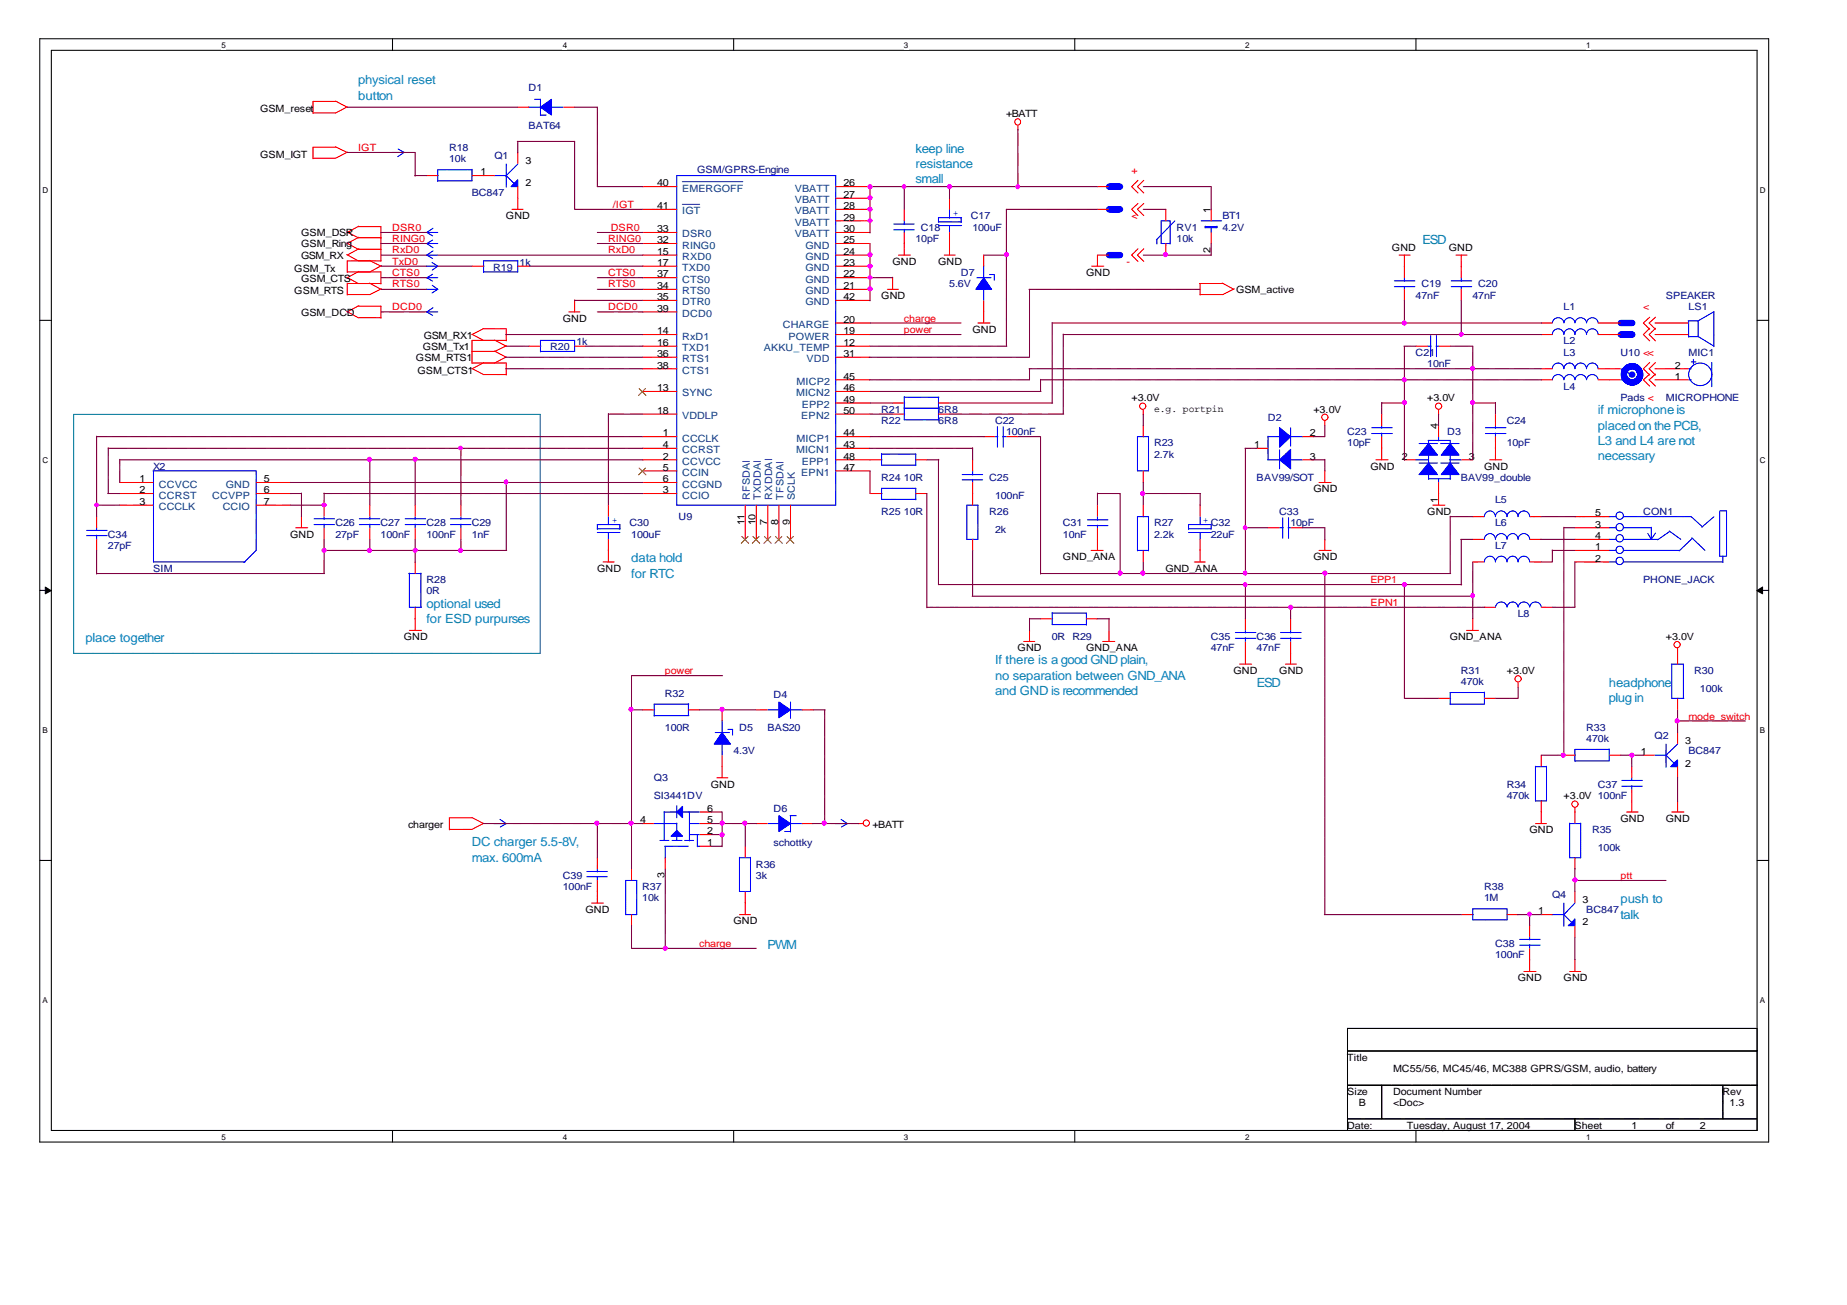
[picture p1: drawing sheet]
<svg xmlns="http://www.w3.org/2000/svg" width="297mm" height="210mm" viewBox="0 0 297 210" stroke-linecap="round" stroke-linejoin="round" font-family="sans-serif">
<path d="M6.4 6.2h278v177.5h-278zM8.3 8.1h274.3v173.7h-274.3z" fill="none" stroke="#000" stroke-width=".17"/>
<g fill="#fff">
<path d="M35.6 6.5h.7v1.5h-.7z"/>
<path d="M35.6 182.1h.7v1.5h-.7z"/>
</g>
<path d="M63.1 6.2v1.9M63.1 181.8v1.9" fill="none" stroke="#000" stroke-width=".17"/>
<g fill="#fff">
<path d="M90.5 6.5h.7v1.5h-.7z"/>
<path d="M90.5 182.1h.7v1.5h-.7z"/>
</g>
<path d="M118 6.2v1.9M118 181.8v1.9" fill="none" stroke="#000" stroke-width=".17"/>
<g fill="#fff">
<path d="M145.4 6.5h.6v1.5h-.6z"/>
<path d="M145.4 182.1h.6v1.5h-.6z"/>
</g>
<path d="M172.9 6.2v1.9M172.9 181.8v1.9" fill="none" stroke="#000" stroke-width=".17"/>
<g fill="#fff">
<path d="M200.2 6.5h.7v1.5h-.7z"/>
<path d="M200.2 182.1h.7v1.5h-.7z"/>
</g>
<path d="M227.7 6.2v1.9M227.7 181.8v1.9" fill="none" stroke="#000" stroke-width=".17"/>
<g fill="#fff">
<path d="M255.1 6.5h.7v1.5h-.7z"/>
<path d="M255.1 182.1h.7v1.5h-.7z"/>
<path d="M6.9 29.8h.9v1.5h-.9z"/>
<path d="M283 29.8h1v1.5h-1z"/>
<path d="M6.9 73.3h.9v1.4h-.9z"/>
<path d="M283 73.3h1v1.4h-1z"/>
</g>
<path d="M6.4 51.5h1.9M282.6 51.5h1.8" fill="none" stroke="#000" stroke-width=".17"/>
<g fill="#fff">
<path d="M6.9 116.7h.8v1.4h-.8z"/>
<path d="M283 116.7h.9v1.4h-.9z"/>
</g>
<path d="M6.4 95h1.9M282.6 95h1.8" fill="none" stroke="#000" stroke-width=".17"/>
<g fill="#000" stroke="#000" stroke-width=".16">
<path d="M7.3 94.4l.9 .6-.9 .5z" fill-rule="evenodd"/>
<path d="M282.5 95l1-.6v1.1z" fill-rule="evenodd"/>
</g>
<g fill="#fff">
<path d="M6.9 160.1h.7v1.5h-.7z"/>
<path d="M283 160.1h.8v1.5h-.8z"/>
</g>
<path d="M6.4 138.4h1.9M282.6 138.4h1.8" fill="none" stroke="#000" stroke-width=".17"/>
<path d="M11.9 66.6h75M86.9 66.6v38.5M11.9 105.1v-38.5M86.9 105.1h-75" fill="none" stroke="#008080" stroke-width=".16" stroke-dasharray=".1 .1 .1 .1 .1 .1 .1 .1"/>
<g fill="none" stroke="#000" stroke-width=".17" stroke-dasharray=".1 .1 .1 .1 .1 .1 .1 .1">
<path d="M216.7 165.4h65.9M216.7 169v-3.6M216.7 169h65.9M216.7 174.5v-5.5M216.7 174.5h5.5M216.7 180v-5.5M216.7 180h36.6M222.2 174.5v5.5M222.2 180h-5.5M222.2 174.5h54.9M222.2 180v-5.5M253.3 180v1.8"/>
<path d="M253.3 180h29.3M277.1 174.5v5.5M277.1 180h-54.9M277.1 174.5h5.5M277.1 180v-5.5M282.6 165.4v3.6M282.6 169h-65.9M282.6 169v5.5M282.6 174.5h-65.9M282.6 174.5v5.5M282.6 180h-5.5M282.6 180v1.8"/>
<path d="M216.7 181.8v-1.8M253.3 181.8h-36.6M253.3 181.8v-1.8M282.6 181.8h-29.3"/>
</g>
<g fill="none" stroke="#f00" stroke-width=".17" stroke-dasharray=".1 .1 .1 .1 .1 .1 .1 .1">
<path d="M83.3 17.2h1.8M92.4 17.2h-1.8M68.6 28.2h1.8M77.8 28.2h-1.9M77.8 28.2h1.7M82.3 33.7h1.9M83.3 33.7v-1.9M83.3 24.5v1.9M83.3 31.9v-1.9M103.3 33.7h5.5M103.3 37.4h5.5M103.3 39.2h5.5"/>
<path d="M103.3 30h5.5M139.9 30h-5.5M139.9 31.9h-5.5M139.9 33.7h-5.5M139.9 35.5h-5.5M139.9 37.4h-5.5M139.9 39.2h-5.5M145.4 39.2v-1.8M145.4 33.7v1.8M152.7 31.9v1.8M152.7 39.2v-1.8M163.7 20.2v.8"/>
<path d="M182 30l1-1M182 30l1 1M182 33.7l1-1M182 33.7l1 1M182.9 30l1-1M182.9 30l1 1M182.9 33.7l1-1M182.9 33.7l1 1M187.5 33.7v1.8M194.8 33.7v1.8M194.8 39.2v-1.8M75.9 42.8h1.9"/>
<path d="M85.1 42.8h-1.8M85.1 55.7h1.8M91.5 50.2h1.8M92.4 50.2v-2M94.2 55.7h-1.8M103.3 41h5.5M103.3 42.8h5.5M103.3 44.7h5.5M103.3 46.5h5.5M103.3 48.3h5.5M103.3 50.2h5.5M103.3 55.7h5.5"/>
<path d="M103.3 53.8h5.5M103.3 57.5h5.5M103.3 59.3h5.5M139.9 41h-5.5M139.9 42.8h-5.5M139.9 44.7h-5.5M139.9 46.5h-5.5M139.9 48.3h-5.5M139.9 53.8h-5.5M139.9 57.5h-5.5M139.9 55.7h-5.5M139.9 52h-5.5"/>
<path d="M142.7 46.5h1.9M143.6 46.5v-1.9M144.5 41h1.9M145.4 41v-1.9M151.9 41h1.8M152.7 41v-1.9M157.3 52h1.9M158.2 52v-1.9M158.2 50.2v-1.9M158.2 41v1.8M175.6 42.8h1.9M176.5 42.8v-1.9"/>
<path d="M182 41l1-1M182 41l1 1M182.9 41l1-1M182.9 41l1 1M187.5 41v-1.8M225.9 41v1.9M225.9 48.3v-1.8M225.9 42.8v1.9M226.8 41h-1.9M227.7 55.7h1.9M233.2 55.7h-1.8M235 41v1.9"/>
<path d="M235 48.3v-1.8M235 42.8v1.9M235.9 41h-1.8M247.9 59.3h1.7M247.9 53.8h1.7M247.9 52h1.7M258.8 59.3h-1.8M258.8 53.8h-1.8M258.8 52h-1.8M258.8 53.8h1.9M258.8 52h1.9M264.3 59.3l1-1"/>
<path d="M264.3 59.3l1 1M264.3 52l1-1M264.3 52l1 1M264.3 53.8l1-1M264.3 53.8l1 1M265.2 59.3l1-1M265.2 59.3l1 1M265.2 52l1-1M265.2 52l1 1M265.2 53.8l1-1M265.2 53.8l1 1M266.2 59.3h5.4"/>
<path d="M266.2 52h5.4M266.2 53.8h5.4M19.3 77.6h5.4M19.3 79.4h5.4M46.7 79.4h-5.5M46.7 77.6h-5.5M103.3 75.7h5.5M103.3 72.1h5.5M103.3 79.4h5.5M103.3 70.2h5.5M103.3 74h5.5M103.3 77.6h5.5"/>
<path d="M103.3 66.6h5.5M103.3 63h5.5M139.9 64.8h-5.5M139.9 66.6h-5.5M139.9 74h-5.5M139.9 75.7h-5.5M139.9 70.2h-5.5M139.9 72.1h-5.5M139.9 61.1h-5.5M139.9 63h-5.5M139.9 79.4h1.9M139.9 74h1.9"/>
<path d="M143.6 66.6h1.8M143.6 64.8h1.8M149.1 79.4h-1.8M149.1 74h-1.8M152.7 66.6h-1.8M152.7 64.8h-1.8M156.4 79.4v-1.8M156.4 74v1.7M158.2 70.2h1.9M163.7 70.2h-1.9M183.9 65.9v.8M183.9 68.5v1.7"/>
<path d="M183.9 77.6v-1.9M202.1 72.1h1.8M211.3 74h-1.9M211.3 70.2h-1.9M212.1 77.6h2M213.1 67.7v.8M213.1 77.6v-1.9M221.3 74h1.9M222.2 74v-2M222.2 66.6v1.9M222.2 72.1v-1.9M225.9 74h1.8"/>
<path d="M231.4 65.9v.8M231.4 79.4v-1.8M231.4 68.5v1.7M236.9 74h-1.9M239.6 74h1.9M240.5 74v-2M240.5 66.6v1.9M240.5 72.1v-1.9M247.9 61.1h1.7M258.8 61.1h-1.8M264.3 61.1l1-.9M264.3 61.1l1 1"/>
<path d="M265.2 61.1l1-.9M265.2 61.1l1 1M266.2 61.1h5.4M15.5 83.1v1.8M15.5 88.5v-1.7M19.3 81.2h5.4M46.7 81.2h-5.5M47.5 84.9h2M48.5 84.9v-1.9M52.1 81.2v1.9M52.1 86.8v-1.9M66.8 99.5v-1.8"/>
<path d="M66.8 90.4v1.9M97 90.4h1.9M97.8 90.4v-2M97.8 81.2v1.9M97.8 88.5v-1.7M119.9 86.8v-5.6M121.6 86.8v-5.6M123.5 86.8v-5.6M125.3 86.8v-5.6M127.1 86.8v-5.6M167.3 99.5h1.9M176.5 88.5v-1.8"/>
<path d="M176.5 86.8v-1.9M176.5 81.2v1.9M176.5 99.5h-1.8M177.4 88.5h-1.9M183.9 81.2v1.9M183.9 90.4v-1.9M193 90.4v-2M193 81.2v1.9M193 88.5v-1.7M193.8 90.4h-1.8M200.3 99.5v1.9M203.9 84.9h1.9"/>
<path d="M207.6 99.5v1.9M209.4 84.9h-1.8M212.1 88.5h2M213.1 88.5v-1.8M230.4 81.2h2M231.4 81.2v-1.9M236.9 83.1h1.8M236.9 86.8h1.8M236.9 90.4h1.8M238.7 97.7h1.8M247.9 83.1h-1.9M247.9 86.8h-1.9"/>
<path d="M247.9 90.4h-1.9M249.6 97.7h-1.7M253.3 88.5h5.5M253.3 86.8h5.5M253.3 84.9h5.5M253.3 90.4h5.5M253.3 83.1h5.5M65.8 101.4h2M66.8 101.4v-1.9M103.3 114.2h1.9M112.5 114.2h-1.8M116.1 114.2v1.8"/>
<path d="M121.6 114.2h1.9M130.8 114.2h-1.8M164.6 103.2h1.9M165.6 103.2v-1.9M178.4 103.2v-1.9M179.3 103.2h-2M199.4 106.8h1.9M200.3 106.8v-1.8M200.3 105v-1.8M206.7 106.8h1.9M207.6 106.8v-1.8M207.6 105v-1.8"/>
<path d="M231.4 112.3h1.8M236.9 101.4v-1.9M237.8 101.4h-2M240.5 112.3h-1.8M244.1 109.8v.8M269.8 104.3v.8M269.8 117.8v1.9M269.8 114.2v-1.9M269.8 105v1.8M96.1 138v1.8M101.6 139.8v1.8M103.3 132.5h1.9"/>
<path d="M107 139.8v-1.8M114.3 132.5h-1.8M114.3 134.2h-1.8M114.3 130.6h-1.8M114.3 136.1h-1.8M115.3 125.1h1.8M116.1 125.1v-1.9M116.1 123.3v-1.8M119.9 136.1v1.9M121.6 132.5h1.9M130.8 132.5h-1.8M138.8 132.5h-.7"/>
<path d="M246.9 132.5h1.9M247.9 132.5v-2M247.9 130.6v-1.8M247.9 121.5v1.8M251.5 121.5h1.8M253.3 129.9v.8M253.3 139.8v-1.8M253.3 130.6v1.9M260.7 121.5h-1.9M261.6 130.6h1.8M262.4 130.6v-1.9M262.4 123.3v1.8"/>
<path d="M262.4 128.8v-1.8M264.3 121.5h1.9M268.9 130.6h1.9M269.8 130.6v-1.9M269.8 125.1v-1.8M95.1 145.3h2M96.1 145.3v-2M96.1 143.4v-1.8M101.6 148.9v-1.8M118.9 147.1h1.9M119.9 147.1v-1.9M119.9 145.3v-1.9"/>
<path d="M235 147.1h1.9M244.1 147.1h-1.7M245.1 156.3h1.9M246 156.3v-2M246 148.9v1.9M246 154.4v-1.9M247.9 147.1h1.7M252.4 156.3h1.9M253.3 156.3v-2M253.3 143.4v1.9M253.3 150.8v-1.9"/>
<circle cx="163.6" cy="19.6" r=".49"/>
<circle cx="183.8" cy="65.3" r=".5"/>
<circle cx="213.1" cy="67.1" r=".5"/>
<circle cx="231.4" cy="65.3" r=".5"/>
<circle cx="244.1" cy="109.2" r=".5"/>
<circle cx="269.7" cy="103.7" r=".5"/>
<circle cx="139.3" cy="132.4" r=".5"/>
<circle cx="253.3" cy="129.3" r=".5"/>
</g>
<g fill="none" stroke="#00f" stroke-width=".17" stroke-dasharray=".1 .1 .1 .1 .1 .1 .1 .1">
<path d="M86 16h1M86.9 17.2h-1.9M86.9 16v2.6M86.9 18.5h1M90.6 17.2h-2M65 24.5l-1-.6M65 24.5l-1 .7M65 24.5h-2M68.6 39.2l1-.6M68.6 39.2l1 .6M68.6 39.2h1.9M68.6 37.4l1-.7"/>
<path d="M68.6 37.4l1 .6M68.6 37.4h1.9M70.4 28.2h.1M70.4 27.3v1.9M70.4 27.3h5.6M70.4 29.1h5.6M75.9 29.1v-1.9M81.4 28.2l1.4 1.4M81.4 26.4v3.7M81.4 28.2h-1.9M83.3 26.4l-2 1.9M108.8 28.2h25.6"/>
<path d="M134.4 28.2v53M145.4 37.4v-.5M145.4 35.5v.6M147 36h-3.3M147 37h-3.3M150.9 35.7h3.7M150.9 36.3h3.7M150.9 35h3.7M150.9 35v.8M152.7 36.3v1.2M152.7 33.7v1.4M154.6 35v.8"/>
<path d="M186.1 38.5v.8M186.7 35.5h1.6M186.7 39.2v-3.8M188.2 35.5v3.8M188.2 39.2h-1.5M188.9 35.5l-2.9 3.1M193.8 36.6v-.2M194.8 37.4v-.9M195.7 36.5h-1.9M195.7 36.6h-1.9M195.7 36.6v-.2M196.5 35.5h-3.4"/>
<path d="M68.6 50.2l1-.7M68.6 50.2l1 .6M68.6 50.2h1.9M68.6 44.7l1-.6M68.6 44.7l1 .6M68.6 44.7h1.9M68.6 41l1-.6M68.6 41l1 .6M68.6 41h1.9M70.4 46.5l-.9-.6M70.4 46.5l-.9 .6M70.4 46.5h-1.9"/>
<path d="M70.4 42.8l-.9-.6M70.4 42.8l-.9 .7M70.4 42.8h-1.9M77.8 42.8h.1M77.8 42v1.8M77.8 42h5.6M77.8 43.7h5.6M83.3 43.7v-1.8M86.9 55.7h.1M86.9 54.7v1.9M86.9 54.7h5.6M86.9 56.5h5.6"/>
<path d="M92.4 56.5v-1.8M157.1 44.7h2.3M158.2 48.3v-1.9M158.2 44.7v-2M159.1 44.2h.9M159.9 44.2v.9M225.9 46.5v-.5M225.9 44.7v.6M227.5 45.2h-3.3M227.5 46.1h-3.3M229.6 55.7h.6M230.1 54v3.4"/>
<path d="M231 54v3.4M231.4 55.7h-.5M235 46.5v-.5M235 44.7v.6M236.7 45.2h-3.4M236.7 46.1h-3.4M250.6 58.4a.94 .94 0 0 0-1 .9M250.6 52.9a.94 .94 0 0 0-1 .9M250.6 51.1a.92 .92 0 0 0-1 .9M251.5 59.3a.94 .94 0 0 0-.9-.9M251.5 53.8a.94 .94 0 0 0-.9-.9M251.5 51.9a.92 .92 0 0 0-.9-.8"/>
<path d="M252.4 58.4a.94 .94 0 0 0-.9 .9M252.4 52.9a.94 .94 0 0 0-.9 .9M252.4 51.1a.92 .92 0 0 0-.9 .9M253.3 59.3a.93 .93 0 0 0-.9-.9M253.3 53.8a.93 .93 0 0 0-.9-.9M253.3 51.9a.9 .9 0 0 0-.9-.8M254.2 58.4a.94 .94 0 0 0-.9 .9M254.2 52.9a.94 .94 0 0 0-.9 .9M254.2 51.1a.92 .92 0 0 0-.9 .9M255.1 59.3a.94 .94 0 0 0-.9-.9M255.1 53.8a.94 .94 0 0 0-.9-.9M255.1 51.9a.92 .92 0 0 0-.9-.8"/>
<path d="M256.1 58.4a.94 .94 0 0 0-1 .9M256.1 52.9a.94 .94 0 0 0-1 .9M256.1 51.1a.92 .92 0 0 0-1 .9M257 59.3a.94 .94 0 0 0-.9-.9M257 53.8a.94 .94 0 0 0-.9-.9M257 51.9a.92 .92 0 0 0-.9-.8M271.6 51.6v2.6M271.6 54.2h1.6M272 59.3h-.5M272 58.2h.8M272.3 58.6v-.8M273.1 51.6l2.6-1.5"/>
<path d="M273.1 54.2v-2.7M273.1 51.6h-1.6M275.6 50.2v5.6M275.6 55.7l-2.6-1.6M24.7 75.7v2M41.2 75.7h-16.6M141.8 79.4h.1M141.8 78.5h5.6M141.8 74h.1M141.8 74.8v-1.9M141.8 74.8h5.6M141.8 73h5.6"/>
<path d="M145.4 66.6h.1M145.4 67.5v-1.9M145.4 67.5h5.6M145.4 65.7h5.6M145.4 64.8h.1M145.4 65.7v-1.9M145.4 63.9h5.6M147.3 78.5v1.9M147.3 73v1.9M150.9 65.7v1.9M150.9 63.9v1.9M156.4 77.6v-.5"/>
<path d="M156.4 75.7v.7M158 76.3h-3.4M158 77.2h-3.4M160.1 70.2h.4M160.4 71.9v-3.4M161.3 71.9v-3.4M161.8 70.2h-.5M182.9 70.2h1.9M182.9 70.2v5.6M183.9 70.2h.1M184.7 75.7h-1.9M184.7 70.2v5.6"/>
<path d="M203.9 74v-3.8M203.9 70.2h2M205.8 74h-2M205.8 75.4v-3M207.6 70.2h1.9M207.6 71.8v-3.1M209.4 74h-1.9M220.6 69.7h3.4M220.6 68.8h3.4M222.2 68.5v.4M222.2 70.2v-.6M229.7 73.2v1.4"/>
<path d="M229.7 76.3v.8M229.7 77h3.6M229.7 70.8v.6M229.7 74h-2.1M231.2 74.5h-3.1M231.2 71.3h-3.1M231.4 77v.7M231.4 70.2v.7M233.2 73.2v1.4M233.2 76.3v.8M233.2 70.8v.6M233.2 70.8h-3.5"/>
<path d="M234.7 71.3h-3M234.7 74.5h-3M235 74h-1.9M238.9 69.7h3.4M238.9 68.8h3.4M240.5 68.5v.4M240.5 70.2v-.6M250.6 60.2a.92 .92 0 0 0-1 .9M251.5 61a.92 .92 0 0 0-.9-.8M252.4 60.2a.92 .92 0 0 0-.9 .9M253.3 61a.9 .9 0 0 0-.9-.8M254.2 60.2a.92 .92 0 0 0-.9 .9"/>
<path d="M255.1 61a.92 .92 0 0 0-.9-.8M256.1 60.2a.92 .92 0 0 0-1 .9M257 61a.92 .92 0 0 0-.9-.8M271.6 60.2a1.86 1.86 0 0 0 1.8 1.8 1.86 1.86 0 0 0 1.9-1.8M272 61.1h-.5M275.3 62.2v-3.9M275.3 60.2a1.86 1.86 0 0 0-1.9-1.8 1.86 1.86 0 0 0-1.8 1.8M13.9 86.2h3.4M13.9 85.3h3.4M15.5 84.9v.5M15.5 86.8v-.7M24.7 90.4v-12.9"/>
<path d="M24.7 90.4h14.7M41.2 88.5l-2 2M41.2 88.5v-12.8M50.5 84.4h3.4M50.5 83.4h3.4M52.1 83.1v.4M52.1 84.9v-.6M65.8 97.7h2M65.8 97.7v-5.5M66.8 97.7h.1M67.7 92.3h-2M67.7 97.7v-5.5"/>
<path d="M96.1 85.1h3.7M96.1 85.6h3.7M96.1 84.4h3.7M96.1 84.4v.7M97.8 85.6v1.2M97.8 83.1v1.4M99.7 84.4v.7M108.8 81.2v-53M134.4 81.2h-25.6M141.8 80.3v-1.8M141.8 80.3h5.6M169.2 99.5h.1"/>
<path d="M169.2 98.6h5.6M174.7 98.6v2M176.5 84.9v-.4M176.5 83.1v.6M178.2 83.6h-3.4M178.2 84.5h-3.4M182.9 83.1h1.9M182.9 83.1v5.5M183.9 83.1h.1M184.7 88.5h-1.9M184.7 83.1v5.5M191.1 85.1h3.8"/>
<path d="M191.1 85.6h3.8M191.1 84.4h3.8M191.1 84.4v.7M193 85.6v1.2M193 83.1v1.4M194.8 84.4v.7M205.8 84.9h.6M206.3 83.3v3.4M207.2 83.3v3.4M207.6 84.9h-.5M239.6 82.2a.92 .92 0 0 0-.9 .9M239.6 85.8a.92 .92 0 0 0-.9 1"/>
<path d="M239.6 89.5a.92 .92 0 0 0-.9 .9M240.5 83.1a.89 .89 0 0 0-.9-.9M240.5 86.8a.89 .89 0 0 0-.9-1M240.5 90.4a.89 .89 0 0 0-.9-.9M241.4 82.2a.94 .94 0 0 0-.9 .9M241.4 96.8a.92 .92 0 0 0-.9 .9M241.4 85.8a.94 .94 0 0 0-.9 1M241.4 89.5a.94 .94 0 0 0-.9 .9M242.4 83.1a.94 .94 0 0 0-1-.9M242.4 97.6a.92 .92 0 0 0-1-.8M242.4 86.8a.94 .94 0 0 0-1-1M242.4 90.4a.94 .94 0 0 0-1-.9"/>
<path d="M243.3 82.2a.94 .94 0 0 0-.9 .9M243.3 96.8a.92 .92 0 0 0-.9 .9M243.3 85.8a.94 .94 0 0 0-.9 1M243.3 89.5a.94 .94 0 0 0-.9 .9M244.1 83.1a.93 .93 0 0 0-.8-.9M244.1 97.6a.9 .9 0 0 0-.8-.8M244.1 86.8a.93 .93 0 0 0-.8-1M244.1 90.4a.93 .93 0 0 0-.8-.9M245.1 82.2a.94 .94 0 0 0-1 .9M245.1 96.8a.92 .92 0 0 0-1 .9M245.1 85.8a.94 .94 0 0 0-1 1M245.1 89.5a.94 .94 0 0 0-1 .9"/>
<path d="M246 83.1a.94 .94 0 0 0-.9-.9M246 97.6a.92 .92 0 0 0-.9-.8M246 86.8a.94 .94 0 0 0-.9-1M246 90.4a.94 .94 0 0 0-.9-.9M246.9 96.8a.92 .92 0 0 0-.9 .9M247.9 97.6a.92 .92 0 0 0-1-.8M259.9 90.4h-1.2M259.9 88.5h-1.2M259.9 86.8h-1.2M259.9 84.9h-1.2M259.9 83.1h-1.2M265.6 86.8v-2"/>
<path d="M265.6 84.9h-4.5M265.6 86.8l.6-1.1M265.6 86.8l-.6-1.1M266.7 86.8h-5.6M268.5 85.5l-1.9 1.3M270.1 88.5h-9M270.3 86.8l-1.9-1.4M272 83.1h-10.9M272 83.1l1.9 1.7M272.2 86.6l-2.2 2M274.2 88.5l-2.1-2M275.6 83.1l-1.9 1.7"/>
<path d="M276.6 82.2h1.1M276.6 89.5v-7.3M277.1 89.5v1M277.1 90.4h-16M277.7 82.2v7.3M277.7 89.5h-1.1M105.2 114.2h.1M105.2 113.3v1.9M105.2 113.3h5.6M105.2 115.1h5.6M110.7 115.1v-1.9M115 117.8h2.3"/>
<path d="M116.1 117.8v-1.9M117.1 117.3h.8M117.8 117.3v.9M123.5 114.2h1.9M127.1 112.9v2.6M127.1 114.2h2M169.2 100.5v-2M169.2 100.5h5.6M198.7 102.7h3.3M198.7 101.7h3.3M200.3 101.4v.4M200.3 103.2v-.6"/>
<path d="M206 102.7h3.3M206 101.7h3.3M207.6 101.4v.4M207.6 103.2v-.6M233.2 112.3h.1M233.2 111.4v1.9M233.2 111.4h5.6M233.2 113.3h5.6M238.7 113.3v-2M267.9 119.7v3.7M268.9 112.3h1.9M268.9 112.3v-5.6"/>
<path d="M269.8 119.7l-2 1.8M269.8 112.3h.1M270.7 106.8h-1.9M270.7 112.3v-5.6M81.4 132.5l-1-.7M81.4 132.5l-1 .6M81.4 132.5h-1.9M96.1 139.8v.5M106.1 135.2h1.6M106.8 135.2v-4.7M106.8 130.6h2.1M107 136.1v2"/>
<path d="M108.1 135.2h1.6M108.8 135.2v-.8M108.8 133.6v-1.2M108.8 132.5h-3.7M108.8 131.5v-1.9M109.8 130.6h1.2M110.1 135.2h1.5M110.7 136.1h-3.8M110.9 130.6v4.7M110.9 134.2h1.7M112.1 134.2v2M112.1 136.1h.5"/>
<path d="M112.5 132.5h-1.7M112.5 130.6h-1.9M116.1 121.5v-1.9M120.7 138h-1.9M123.5 132.5h1.9M127.1 132.5h2M127.1 131.2v2.6M127.1 133.7h-1M128.1 131.2h-1.1M136.3 132.5l-1-.7M136.3 132.5l-1 .6M136.3 132.5h-2"/>
<path d="M246.9 128.8h1.9M246.9 128.8v-5.6M247.9 128.8h.1M248.7 123.3h-1.8M248.7 128.8v-5.6M252.4 138h1.9M252.4 138v-5.6M253.3 138h.1M253.3 121.5h.1M253.3 120.5v2M253.3 120.5h5.6M253.3 122.4h5.6"/>
<path d="M254.2 132.5h-1.8M254.2 138v-5.6M258.8 122.4v-2M260.8 126.5h3.4M260.8 125.5h3.4M262.4 125.1v.5M262.4 127v-.6M267.9 121.5l1.4 1.3M267.9 121.5h-1.8M94.4 141h3.4M94.4 140.2h3.4M96.1 141.6v-.7"/>
<path d="M100.6 147.1h1.9M100.6 147.1v-5.6M101.6 147.1h.1M102.4 141.6h-1.9M102.4 147.1v-5.6M118.9 143.4h1.9M118.9 143.4v-5.5M119.9 143.4h.1M120.7 143.4v-5.5M236.9 147.1h.1M236.9 146.2v1.8M236.9 146.2h5.5"/>
<path d="M236.9 148h5.5M242.4 148v-1.9M244.4 152h3.3M244.4 151.1h3.3M246 150.8v.4M246 152.5v-.6M251.5 147.1l1.4 1.4M251.5 145.3v3.7M251.5 147.1h-1.9M253.3 145.3l-1.9 1.9"/>
<circle cx="260.5" cy="84.8" r=".6"/>
<circle cx="260.5" cy="82.9" r=".6"/>
<circle cx="260.5" cy="88.4" r=".6"/>
<circle cx="260.5" cy="86.6" r=".6"/>
<circle cx="260.5" cy="90.2" r=".6"/>
</g>
<g fill="#00f" stroke="#00f" stroke-width=".17" stroke-dasharray=".1 .1 .1 .1 .1 .1 .1 .1">
<path d="M205.8 74l1.8-1.7v3.1z" fill-rule="evenodd"/>
<path d="M205.8 68.8l1.8 1.4-1.8 1.7z" fill-rule="evenodd"/>
<path d="M83.3 28.9v1.1h-1.1z" fill-rule="evenodd"/>
<path d="M108.8 133.6l1 .9h-1.9z" fill-rule="evenodd"/>
<path d="M108.8 130.6l1-.9v1.8z" fill-rule="evenodd"/>
<path d="M269.2 122.7l.6-.5v1.1h-1.1z" fill-rule="evenodd"/>
<path d="M252.2 148.9l1.1-1.1v1.1z" fill-rule="evenodd"/>
<path d="M125.3 112.9l1.8 1.3-1.8 1.3z" fill-rule="evenodd"/>
<path d="M116.1 117.8l1.4 1.9h-2.6z" fill-rule="evenodd"/>
<path d="M229.7 74.5l1.5 1.8h-3z" fill-rule="evenodd"/>
<path d="M229.7 71.3l1.5 1.9h-3z" fill-rule="evenodd"/>
<path d="M233.2 71.3l1.5 1.9h-2.9z" fill-rule="evenodd"/>
<path d="M233.2 74.5l1.5 1.8h-2.9z" fill-rule="evenodd"/>
<path d="M86.9 17.2l1.8-1.2v2.5z" fill-rule="evenodd"/>
<path d="M125.3 131.2l1.8 1.3-1.8 1.2z" fill-rule="evenodd"/>
<path d="M158.2 44.7l1.3 1.8h-2.6z" fill-rule="evenodd"/>
</g>
<path d="M109.7 32.9h2.9M109.7 29.2h9.8" fill="none" stroke="#004080" stroke-width=".16" stroke-dasharray=".1 .1 .1 .1 .1 .1 .1 .1"/>
<g fill="none" stroke="#804000" stroke-width=".16" stroke-dasharray=".1 .1 .1 .1 .1 .1 .1 .1">
<path d="M102.8 75.3l1.1 1.1M102.8 62.5l1.1 1.1M103.8 75.3l-1.1 1.1M103.8 62.5l-1.1 1.1M119.3 86.3l1.1 1.1M120.3 86.3l-1.1 1.1M121.1 86.3l1.1 1.1M122.1 86.3l-1.1 1.1M122.9 86.3l1.1 1.1M124 86.3l-1.1 1.1M124.7 86.3l1.1 1.1M125.7 86.3l-1.1 1.1"/>
<path d="M126.6 86.3l1.1 1.1M127.6 86.3l-1.1 1.1"/>
</g>
<path d="M260.7 53.8h1.8M260.7 52h1.8" fill="none" stroke="#00f" stroke-width="1" stroke-dasharray=".1 .1 .1 .1 .1 .1 .1 .1"/>
<circle cx="262.4" cy="60.2" r=".51" fill="#00f" stroke-dasharray=".1 .1 .1 .1 .1 .1 .1 .1"/>
<path d="M178.4 30h1.8M178.4 33.7h1.8M178.4 41h1.8M261.2 60.2a1.31 1.31 0 0 0 1.3 1.3 1.31 1.31 0 0 0 1.3-1.3M263.8 60.2a1.31 1.31 0 0 0-1.3-1.3 1.31 1.31 0 0 0-1.3 1.3" fill="none" stroke="#00f" stroke-width="1" stroke-dasharray=".1 .1 .1 .1 .1 .1 .1 .1"/>
<g fill="none" stroke="#00f" stroke-width=".17" stroke-dasharray=".1 .1 .1 .1 .1 .1 .1 .1">
<path d="M260.7 59.3l1.8 1M260.7 61.1h1.1M57.8 84.4h3.4M57.8 83.4h3.4M59.5 83.1v.4M59.5 84.9v-.6M65.2 84.4h3.3M65.2 83.4h3.3M66.8 83.1v.4M66.8 84.9v-.6M72.4 84.4h3.4M72.4 83.4h3.4"/>
<path d="M74.1 83.1v.4M74.1 84.9v-.6M155.5 81.2h1.9M155.5 86.8v-5.6M156.4 86.8h.1M157.3 86.8h-1.9M157.3 86.8v-5.6"/>
</g>
<g fill="none" stroke="#f00" stroke-width=".17" stroke-dasharray=".1 .1 .1 .1 .1 .1 .1 .1">
<path d="M50.3 16.3v2M50.3 18.2h3.8M54 16.3h-3.7M54 18.2l1.9-1M55.8 17.2l-1.9-1M50.3 23.7v1.8M50.3 25.5h3.8M54 23.7h-3.7M54 25.5l1.9-1.1M55.8 39.2l1.9-1M55.8 37.4l1.9-1M55.8 24.5l-1.9-.9"/>
<path d="M57.6 38.2h3.7M57.6 36.5h3.7M57.6 38.2l-1.8-.9M61.3 38.2v2M61.3 36.5v1.8M61.3 38.2h-3.8M176.5 30h1.9M176.5 33.7h1.9M55.8 41l1.9-1M55.8 50.2l1.9-1M55.8 45.6v1.9M55.8 47.4h3.8"/>
<path d="M55.8 42v1.8M55.8 43.7h3.8M55.8 44.7l1.9-1M57.6 40.1h3.7M57.6 42l-1.8-1.1M57.6 40.1l-1.8-1M57.6 49.2h3.7M57.6 51.1l-1.8-1M57.6 43.7h3.7M57.6 45.6l-1.8-1M59.5 45.6h-3.7M59.5 47.4l1.8-1"/>
<path d="M59.5 42h-3.7M59.5 43.7l1.8-1M61.3 40.1v1.9M61.3 42h-3.8M61.3 40.1h-3.8M61.3 49.2v2M61.3 51.1h-3.8M61.3 46.5l-1.9-1M61.3 42.8l-1.9-.9M61.3 43.7v2M61.3 45.6h-3.8M75.9 59.3l2-1"/>
<path d="M75.9 53.8l2-1M75.9 56.5v2M75.9 58.4h3.7M75.9 54.7v1.9M75.9 56.5h3.7M77.8 58.4h3.7M77.8 52.9h3.7M77.8 54.7l-2-1M79.5 56.5h-3.7M79.5 58.4l2-1M79.5 54.7h-3.7M79.5 56.5l2-.9"/>
<path d="M81.4 58.4v1.9M81.4 52.9v1.9M81.4 54.7h-3.7M81.4 57.5l-1.9-1.1M81.4 55.7l-1.9-1M176.5 41h1.9M193 45.6v1.9M193 47.4h3.7M196.6 45.6h-3.7M196.6 47.4l1.9-1M198.4 46.5l-1.8-1M258.8 59.3h1.9"/>
<path d="M77.8 60.2l-2-1M81.4 60.2h-3.7M156.4 79.4v1.8M258.8 61.1h1.9M59.5 81.2v1.9M59.5 86.8v-1.9M66.8 81.2v1.9M66.8 86.8v-1.9M74.1 81.2v1.9M74.1 86.8v-1.9M156.4 88.5v-1.7M72.3 131.5v2"/>
<path d="M72.3 133.4h3.7M75.9 131.5h-3.7M75.9 133.4l2-1M77.8 132.5l-2-1"/>
</g>
<g fill="none" stroke="#800040" stroke-width=".17" stroke-dasharray=".1 .1 .1 .1 .1 .1 .1 .1">
<path d="M83.3 17.2h-27.5M96.1 17.2h-3.8M96.1 17.2v12.9M55.8 24.5h11M66.8 24.5v3.8M68.6 39.2h-7.4M68.6 28.2h-1.9M68.6 37.4h-7.4M83.3 22.7v1.9M92.4 33.7v-11M92.4 22.7h-9.2M92.4 33.7h11"/>
<path d="M96.1 30h7.3M96.1 37.4h7.3M96.1 39.2h7.3M139.9 31.9v-2M139.9 35.5v2M139.9 33.7v1.9M139.9 33.7v-1.9M139.9 30h5.6M139.9 39.2v1.9M145.4 33.7v-3.8M145.4 30h7.4M152.7 30h11.1"/>
<path d="M152.7 31.9v-2M161.8 33.7h14.8M163.7 30v-9.2M163.7 30h12.9M183.9 33.7h3.7M194.8 33.7v-3.8M194.8 39.2v1.9M194.8 30h-11M61.3 46.5h7.4M68.6 42.8h-7.4M68.6 41h-7.4M68.6 50.2h-7.4"/>
<path d="M68.6 44.7h-7.4M70.4 41h33M75.9 42.8h-5.6M81.4 55.7h3.7M85.1 42.8h18.3M92.4 48.3h11M94.2 55.7h9.2M96.1 50.2h7.3M96.1 44.7h7.3M96.1 46.5h7.3M103.3 53.8h-22M103.3 57.5h-22"/>
<path d="M103.3 59.3h-22M139.9 52h14.7M139.9 55.7h22M139.9 53.8h14.7M139.9 44.7h3.7M139.9 41v1.9M139.9 44.7v1.9M139.9 46.5v1.9M139.9 42.8v2M158.2 41h3.7M161.8 55.7v-14.8M161.8 41v-7.4"/>
<path d="M165.6 57.5h-25.8M165.6 46.5v11M165.6 59.3v1.9M169.2 52h56.7M171 53.8h64.1M187.5 41h-3.7M193 46.5h-27.5M194.8 41h-7.4M225.9 48.3v3.7M225.9 52h22.1M225.9 55.7v5.5M227.7 55.7h-1.9"/>
<path d="M233.2 55.7h3.7M235 53.8h13M235 48.3v5.6M236.9 55.7v3.7M236.9 59.3h-71.4M247.9 59.3h-11.1M15.5 70.2h87.9M17.4 72.1h56.8M17.4 79.4v-7.4M19.3 77.6v-3.7M19.3 74h40.3M19.3 79.4h-2"/>
<path d="M46.7 77.6h34.8M48.5 79.4h-1.9M52.1 79.4h51.3M59.5 74h7.3M66.8 74h36.6M74.1 72.1h29.3M81.4 77.6h22M97.8 66.6h5.6M139.9 70.2h18.4M139.9 75.7v3.8M139.9 66.6h3.7M139.9 64.8h3.7"/>
<path d="M139.9 63h27.5M149.1 79.4v18.4M149.1 74h1.9M152.7 64.8h16.6M152.7 66.6h18.4M156.4 74v-2M156.4 72.1h-16.6M163.7 70.2h3.7M165.6 61.1h-25.8M167.3 70.2v22.1M167.3 61.1h58.6M167.3 63v-2"/>
<path d="M169.2 64.8v-12.9M171 66.6v-12.9M176.5 79.4h3.7M180.1 79.4v12.9M183.9 66.6v1.9M183.9 79.4h9.2M183.9 79.4v-1.9M193 79.4v1.9M200.3 72.1v12.9M202.1 72.1h-1.9M213.1 68.5v1.8M213.1 70.2h-1.9"/>
<path d="M213.1 74h-1.9M213.1 75.7v-1.8M222.2 64.8h3.7M222.2 66.6v-1.9M225.9 61.1h22.1M225.9 61.1v3.8M225.9 64.8v9.3M231.4 66.6v1.9M236.9 74v-9.3M236.9 64.8v-5.6M240.5 66.6v-1.9M240.5 64.8h-3.7"/>
<path d="M15.5 88.5v3.8M15.5 83.1v-1.9M15.5 81.2v-11M15.5 92.3h36.7M19.3 81.2h-3.8M46.7 81.2h5.5M48.5 83.1v-3.8M52.1 81.2v-1.9M52.1 86.8v1.8M52.1 88.5h7.5M52.1 92.3v-3.9M59.5 88.5h7.3"/>
<path d="M59.5 86.8v1.8M59.5 81.2v-7.3M66.8 88.5v2M66.8 81.2v-7.3M66.8 88.5h7.4M66.8 88.5v-1.8M74.1 88.5v-1.8M74.1 88.5h7.4M74.1 81.2v-9.2M81.4 88.5v-11M97.8 81.2v-14.7M149.1 97.7h58.5"/>
<path d="M150.9 94h49.5M150.9 94v-20.1M156.4 88.5v7.5M165.6 99.5h1.8M167.3 92.3h12.9M176.5 81.2v-1.9M178.4 99.5h-2M180.1 92.3h3.8M183.9 90.4v1.9M183.9 81.2v-1.9M183.9 92.3h16.5M200.3 92.3h12.9"/>
<path d="M200.3 84.9v7.4M200.3 99.5v-5.6M200.3 94h25.6M203.9 84.9h-3.7M207.6 99.5v-1.9M207.6 97.7h31.2M209.4 84.9h3.8M213.1 92.3h20.2M213.1 84.9v1.9M225.9 94h9.2M233.2 92.3v-9.3M233.2 83.1h3.7"/>
<path d="M235 86.8v7.3M236.9 95.9h-80.6M236.9 99.5v-3.7M236.9 90.4v5.6M236.9 86.8h-2M247.9 83.1h5.5M247.9 90.4h1.8M249.6 97.7h3.8M249.6 90.4v-2M249.6 88.5h3.8M251.5 84.9h1.9M253.3 86.8h-5.5"/>
<path d="M253.3 97.7v-7.4M101.6 114.2v-5.6M101.6 108.7h14.6M103.3 114.2h-1.8M116.1 114.2h-3.7M121.6 114.2h-5.6M130.8 114.2h1.9M132.6 114.2v18.4M165.6 101.4v-1.9M178.4 101.4v-1.9M225.9 112.3v-18.4M231.4 112.3h-5.6"/>
<path d="M240.5 112.3h3.7M244.1 112.3v-1.8M269.8 116v1.9M269.8 116h11M269.8 116v-1.9M77.8 132.5h18.3M96.1 138v-5.6M96.1 132.5h5.5M101.6 139.8v-7.4M101.6 132.5v-18.4M101.6 132.5h1.8M114.3 134.2h1.9"/>
<path d="M114.3 132.5h1.9M114.3 130.6h1.9M116.1 136.1h-1.8M116.1 130.6v2M116.1 132.5v1.8M116.1 134.2v2M119.9 132.5h-3.9M119.9 136.1v-3.7M119.9 132.5h1.8M132.6 132.5h-1.9M138.1 132.5h-5.5M247.9 121.5h3.7"/>
<path d="M251.5 121.5v-36.7M262.4 123.3v-1.9M262.4 121.5h-1.8M264.3 121.5h-2M269.8 125.1v3.8M101.6 148.9v3.7M101.6 152.5h5.5M107 152.5v-12.8M107 152.5h14.7M213.1 147.1v-54.9M235 147.1h-22M246 148.9v-1.9"/>
<path d="M246 147.1h-1.9M247.9 147.1h-2M253.3 141.6v1.9M253.3 141.6h14.7M253.3 150.8v3.7M253.3 141.6v-1.9"/>
</g>
<g fill="#f0f" stroke="#f0f" stroke-width=".17" stroke-dasharray=".1 .1 .1 .1 .1 .1 .1 .1">
<circle cx="245.9" cy="147" r=".31"/>
<circle cx="213.1" cy="92.2" r=".33"/>
<circle cx="200.2" cy="84.9" r=".31"/>
<circle cx="180.1" cy="92.2" r=".33"/>
<circle cx="183.8" cy="79.4" r=".33"/>
<circle cx="183.8" cy="92.2" r=".33"/>
<circle cx="207.6" cy="97.7" r=".33"/>
<circle cx="253.3" cy="141.5" r=".33"/>
<circle cx="262.4" cy="121.5" r=".33"/>
<circle cx="269.7" cy="116" r=".33"/>
<circle cx="251.4" cy="121.5" r=".33"/>
<circle cx="187.4" cy="40.9" r=".33"/>
<circle cx="200.2" cy="92.2" r=".31"/>
<circle cx="52.1" cy="81.2" r=".31"/>
<circle cx="107" cy="152.5" r=".33"/>
<circle cx="15.6" cy="81.2" r=".31"/>
<circle cx="74.1" cy="72.1" r=".31"/>
<circle cx="66.8" cy="73.9" r=".33"/>
<circle cx="59.4" cy="73.9" r=".33"/>
<circle cx="96" cy="132.4" r=".33"/>
<circle cx="52.1" cy="88.5" r=".33"/>
<circle cx="139.9" cy="35.5" r=".31"/>
<circle cx="81.4" cy="77.5" r=".31"/>
<circle cx="132.6" cy="132.4" r=".33"/>
<circle cx="66.8" cy="88.5" r=".33"/>
<circle cx="74.1" cy="88.5" r=".33"/>
<circle cx="59.4" cy="88.5" r=".33"/>
<circle cx="139.9" cy="33.7" r=".33"/>
<circle cx="139.9" cy="31.8" r=".33"/>
<circle cx="161.8" cy="40.9" r=".33"/>
<circle cx="139.9" cy="30" r=".33"/>
<circle cx="163.7" cy="30" r=".31"/>
<circle cx="145.4" cy="30" r=".31"/>
<circle cx="152.7" cy="30" r=".33"/>
<circle cx="225.9" cy="52" r=".33"/>
<circle cx="225.9" cy="61.1" r=".33"/>
<circle cx="235" cy="53.8" r=".31"/>
<circle cx="116.1" cy="132.4" r=".33"/>
<circle cx="236.8" cy="59.2" r=".31"/>
<circle cx="116.1" cy="134.2" r=".33"/>
<circle cx="119.8" cy="132.4" r=".33"/>
<circle cx="225.9" cy="64.7" r=".33"/>
<circle cx="236.8" cy="64.7" r=".31"/>
<circle cx="236.8" cy="95.8" r=".31"/>
<circle cx="101.5" cy="132.4" r=".33"/>
<circle cx="116.1" cy="114.1" r=".33"/>
<circle cx="101.5" cy="114.1" r=".33"/>
<circle cx="225.9" cy="94" r=".33"/>
<circle cx="200.2" cy="94" r=".31"/>
<circle cx="139.9" cy="40.9" r=".33"/>
<circle cx="139.9" cy="42.8" r=".33"/>
<circle cx="139.9" cy="46.4" r=".33"/>
<circle cx="139.9" cy="44.6" r=".31"/>
</g>
<g font-size="2" fill="#0080c0">
<text x="57.6" y="13.6">physical reset</text>
<text x="57.6" y="16">button</text>
<text x="147.2" y="24.6">keep line</text>
<text x="147.2" y="27">resistance</text>
<text x="147.2" y="29.5">small</text>
<text x="228.8" y="39.2">ESD</text>
<text x="257" y="66.6">if microphone is</text>
<text x="257" y="69.1">placed on the PCB,</text>
<text x="257" y="71.6">L3 and L4 are not</text>
<text x="257" y="74">necessary</text>
<text x="101.5" y="90.4">data hold</text>
<text x="101.5" y="92.9">for RTC</text>
<text x="68.6" y="97.7">optional used</text>
<text x="68.6" y="100.2">for ESD purpurses</text>
<text x="13.7" y="103.2">place together</text>
<text x="160" y="106.9">If there is a good GND plain,</text>
<text x="160" y="109.3">no separation between GND_ANA</text>
<text x="160" y="111.8">and GND is recommended</text>
<text x="202.1" y="110.5">ESD</text>
<text x="258.7" y="110.5">headphone</text>
<text x="258.7" y="113">plug in</text>
<text x="75.9" y="136.1">DC charger 5.5-8V,</text>
<text x="75.9" y="138.6">max. 600mA</text>
<text x="260.6" y="145.2">push to</text>
<text x="260.6" y="147.8">talk</text>
<text x="123.4" y="152.6">PWM</text>
</g>
<g font-size="1.6" fill="#000080">
<text x="85" y="14.6">D1</text>
<text x="85" y="20.7">BAT64</text>
<text x="72.2" y="24.3">R18</text>
<text x="72.2" y="26.1">10k</text>
<text x="79.5" y="25.6">Q1</text>
<text x="112.1" y="27.8">GSM/GPRS-Engine</text>
<text x="75.9" y="31.6">BC847</text>
<text x="156.1" y="35.2">C17</text>
<text x="196.6" y="35.2">BT1</text>
<text x="147.2" y="39">10pF</text>
<text x="148.1" y="37.1">C18</text>
<text x="156.4" y="37.1">100uF</text>
<text x="189.2" y="37.1">RV1</text>
<text x="189.2" y="39">10k</text>
<text x="196.6" y="37.1">4.2V</text>
<text x="79.3" y="43.5">R19</text>
<text x="83.6" y="42.8">1k</text>
<text x="152.7" y="46.2">5.6V</text>
<text x="154.5" y="44.4">D7</text>
<text x="228.6" y="46.2">C19</text>
<text x="237.7" y="46.2">C20</text>
<text x="227.7" y="48.1">47nF</text>
<text x="236.8" y="48.1">47nF</text>
<text x="251.5" y="49.9">L1</text>
<text x="267.9" y="48.1">SPEAKER</text>
<text x="271.5" y="49.9">LS1</text>
<text x="88.5" y="56.3">R20</text>
<text x="92.7" y="55.6">1k</text>
<text x="227.7" y="57.2">C21</text>
<text x="229.5" y="59">10nF</text>
<text x="251.5" y="57.2">L3</text>
<text x="251.5" y="55.4">L2</text>
<text x="260.6" y="57.2">U10 &lt;&lt;</text>
<text x="271.5" y="57.2">MIC1</text>
<text x="251.5" y="62.7">L4</text>
<text x="260.6" y="64.5">Pads &lt;</text>
<text x="267.9" y="64.5">MICROPHONE</text>
<text x="141.7" y="68.2">R22</text>
<text x="141.7" y="66.4">R21</text>
<text x="150.9" y="68.2">6R8</text>
<text x="150.9" y="66.4">6R8</text>
<text x="160" y="68.2">C22</text>
<text x="161.8" y="70">100nF</text>
<text x="185.6" y="71.8">R23</text>
<text x="203.9" y="67.7">D2</text>
<text x="216.7" y="70">C23</text>
<text x="216.7" y="71.8">10pF</text>
<text x="232.7" y="70">D3</text>
<text x="242.3" y="68.2">C24</text>
<text x="242.3" y="71.8">10pF</text>
<text x="24.6" y="75.5">X2</text>
<text x="141.7" y="77.3">R24</text>
<text x="145.4" y="77.3">10R</text>
<text x="159.1" y="77.3">C25</text>
<text x="185.6" y="73.7">2.7k</text>
<text x="202.1" y="77.3">BAV99/SOT</text>
<text x="234.9" y="77.3">BAV99_double</text>
<text x="109.1" y="83.6">U9</text>
<text x="141.7" y="82.8">R25</text>
<text x="145.4" y="82.8">10R</text>
<text x="159.1" y="82.8">R26</text>
<text x="160" y="80.3">100nF</text>
<text x="205.7" y="82.8">C33</text>
<text x="240.5" y="81">L5</text>
<text x="264.2" y="82.8">CON1</text>
<text x="17.4" y="86.5">C34</text>
<text x="17.4" y="88.3">27pF</text>
<text x="53.9" y="84.7">C26</text>
<text x="53.9" y="86.5">27pF</text>
<text x="61.2" y="84.7">C27</text>
<text x="61.2" y="86.5">100nF</text>
<text x="68.6" y="84.7">C28</text>
<text x="68.6" y="86.5">100nF</text>
<text x="75.9" y="84.7">C29</text>
<text x="75.9" y="86.5">1nF</text>
<text x="101.3" y="84.7">C30</text>
<text x="101.5" y="86.5">100uF</text>
<text x="160" y="85.8">2k</text>
<text x="170.9" y="84.7">C31</text>
<text x="170.9" y="86.5">10nF</text>
<text x="185.6" y="84.7">R27</text>
<text x="185.6" y="86.5">2.2k</text>
<text x="194.7" y="84.7">C32</text>
<text x="194.7" y="86.5">22uF</text>
<text x="207.5" y="84.7">10pF</text>
<text x="240.5" y="84.7">L6</text>
<text x="240.5" y="88.3">L7</text>
<text x="24.6" y="92">SIM</text>
<text x="68.6" y="93.8">R28</text>
<text x="68.6" y="95.6">0R</text>
<text x="264.2" y="93.8">PHONE_JACK</text>
<text x="244.1" y="99.2">L8</text>
<text x="169.2" y="103">0R</text>
<text x="172.5" y="103">R29</text>
<text x="194.7" y="103">C35</text>
<text x="194.7" y="104.7">47nF</text>
<text x="202.1" y="103">C36</text>
<text x="202.1" y="104.7">47nF</text>
<text x="106.9" y="112.1">R32</text>
<text x="124.4" y="112.3">D4</text>
<text x="234.9" y="108.4">R31</text>
<text x="234.9" y="110.3">470k</text>
<text x="272.5" y="108.4">R30</text>
<text x="273.4" y="111.4">100k</text>
<text x="106.9" y="117.5">100R</text>
<text x="118.9" y="117.5">D5</text>
<text x="123.4" y="117.5">BAS20</text>
<text x="255.1" y="117.5">R33</text>
<text x="255.1" y="119.4">470k</text>
<text x="266.1" y="118.9">Q2</text>
<text x="105.2" y="125.6">Q3</text>
<text x="117.9" y="121.3">4.3V</text>
<text x="271.5" y="121.3">BC847</text>
<text x="105.2" y="128.5">SI3441DV</text>
<text x="124.4" y="130.6">D6</text>
<text x="242.3" y="126.7">R34</text>
<text x="242.3" y="128.5">470k</text>
<text x="257" y="126.7">C37</text>
<text x="124.4" y="136.1">schottky</text>
<text x="256" y="134">R35</text>
<text x="257" y="136.9">100k</text>
<text x="90.5" y="141.3">C39</text>
<text x="90.5" y="143.2">100nF</text>
<text x="103.3" y="143.2">R37</text>
<text x="121.6" y="139.5">R36</text>
<text x="121.6" y="141.3">3k</text>
<text x="238.7" y="143.2">R38</text>
<text x="103.3" y="145">10k</text>
<text x="238.7" y="145">1M</text>
<text x="249.6" y="144.5">Q4</text>
<text x="255.1" y="146.8">BC847</text>
<text x="240.5" y="152.3">C38</text>
<text x="240.5" y="154.1">100nF</text>
</g>
<g font-size="1.6">
<text x="41.8" y="18">GSM_reset</text>
<text x="161.8" y="18.8">+BATT</text>
<text x="41.8" y="25.4">GSM_IGT</text>
<text x="77.3" y="28.2">1</text>
<text x="84.5" y="26.3">3</text>
<text x="84.5" y="30">2</text>
<text x="105.7" y="30">40</text>
<text x="135.6" y="30">26</text>
<text x="81.4" y="35.2">GND</text>
<text x="105.7" y="33.6">41</text>
<text x="135.6" y="31.8">27</text>
<text x="135.6" y="33.6">28</text>
<text x="135.6" y="35.5">29</text>
<text x="194.6" y="34.3" transform="rotate(-90 194.6 34.3)">1</text>
<text x="48.4" y="41.7">GSM_RX</text>
<text x="48.4" y="39.8">GSM_Ring</text>
<text x="48.4" y="38">GSM_DSR</text>
<text x="105.7" y="37.4">33</text>
<text x="105.7" y="39.1">32</text>
<text x="105.7" y="41">15</text>
<text x="135.6" y="37.4">30</text>
<text x="135.6" y="39.1">25</text>
<text x="135.6" y="41">24</text>
<text x="194.6" y="40.7" transform="rotate(-90 194.6 40.7)">2</text>
<text x="223.9" y="40.4">GND</text>
<text x="233" y="40.4">GND</text>
<text x="47.3" y="47.3">GSM_RTS</text>
<text x="47.3" y="43.7">GSM_Tx</text>
<text x="48.4" y="45.3">GSM_CTS</text>
<text x="105.7" y="42.8">17</text>
<text x="105.7" y="44.6">37</text>
<text x="105.7" y="46.5">34</text>
<text x="135.6" y="42.8">23</text>
<text x="135.6" y="44.6">22</text>
<text x="135.6" y="46.5">21</text>
<text x="143.5" y="42.6">GND</text>
<text x="150.9" y="42.6">GND</text>
<text x="174.7" y="44.4">GND</text>
<text x="198.8" y="47.2">GSM_active</text>
<text x="48.4" y="50.8">GSM_DCD</text>
<text x="90.5" y="51.7">GND</text>
<text x="105.7" y="48.3">35</text>
<text x="105.7" y="50.1">39</text>
<text x="105.7" y="53.8">14</text>
<text x="135.6" y="48.3">42</text>
<text x="135.6" y="53.8">19</text>
<text x="135.6" y="51.9">20</text>
<text x="141.7" y="48.1">GND</text>
<text x="156.4" y="53.5">GND</text>
<text x="66.9" y="58.1">GSM_RTS1</text>
<text x="68" y="56.3">GSM_Tx1</text>
<text x="68.2" y="54.5">GSM_RX1</text>
<text x="105.7" y="55.6">16</text>
<text x="105.7" y="57.4">36</text>
<text x="105.7" y="59.3">38</text>
<text x="135.6" y="57.4">31</text>
<text x="135.6" y="55.6">12</text>
<text x="269.3" y="59.3">2</text>
<text x="67.1" y="60.1">GSM_CTS1</text>
<text x="105.7" y="62.9">13</text>
<text x="135.6" y="64.8">49</text>
<text x="135.6" y="61.1">45</text>
<text x="135.6" y="62.9">46</text>
<text x="181.9" y="64.5">+3.0V</text>
<text x="229.5" y="64.5">+3.0V</text>
<text x="269.3" y="61.1">1</text>
<text x="105.7" y="66.6">18</text>
<text x="106.6" y="70.2">1</text>
<text x="135.6" y="66.6">50</text>
<text x="135.6" y="70.2">44</text>
<text x="185.6" y="66.2">e.g. portpin</text>
<text x="210.7" y="70.2">2</text>
<text x="211.2" y="66.4">+3.0V</text>
<text x="231.2" y="69" transform="rotate(-90 231.2 69)">4</text>
<text x="22.4" y="77.6">1</text>
<text x="42.4" y="77.6">5</text>
<text x="106.6" y="75.7">5</text>
<text x="106.6" y="72.1">4</text>
<text x="106.6" y="73.9">2</text>
<text x="106.6" y="77.6">6</text>
<text x="135.6" y="73.9">48</text>
<text x="135.6" y="75.7">47</text>
<text x="135.6" y="72.1">43</text>
<text x="201.7" y="72.1">1</text>
<text x="210.7" y="73.9">3</text>
<text x="220.4" y="75.5">GND</text>
<text x="225.5" y="73.9">2</text>
<text x="236.2" y="73.9">3</text>
<text x="238.7" y="75.5">GND</text>
<text x="22.4" y="81.2">3</text>
<text x="22.4" y="79.3">2</text>
<text x="42.4" y="79.3">6</text>
<text x="42.4" y="81.2">7</text>
<text x="106.6" y="79.3">3</text>
<text x="211.2" y="79.2">GND</text>
<text x="229.5" y="82.8">GND</text>
<text x="231.2" y="80.9" transform="rotate(-90 231.2 80.9)">1</text>
<text x="256.5" y="83.1">5</text>
<text x="46.7" y="86.5">GND</text>
<text x="119.7" y="84.5" transform="rotate(-90 119.7 84.5)">11</text>
<text x="121.5" y="84.5" transform="rotate(-90 121.5 84.5)">10</text>
<text x="123.4" y="84.5" transform="rotate(-90 123.4 84.5)">7</text>
<text x="125.1" y="84.5" transform="rotate(-90 125.1 84.5)">8</text>
<text x="127" y="84.5" transform="rotate(-90 127 84.5)">9</text>
<text x="256.5" y="88.5">1</text>
<text x="256.5" y="86.7">4</text>
<text x="256.5" y="84.9">3</text>
<text x="96" y="92">GND</text>
<text x="170.9" y="90.1">GND_ANA</text>
<text x="187.5" y="92">GND_ANA</text>
<text x="211.2" y="90.1">GND</text>
<text x="256.5" y="90.4">2</text>
<text x="64.9" y="103">GND</text>
<text x="163.7" y="104.7">GND</text>
<text x="174.7" y="104.7">GND_ANA</text>
<text x="233.2" y="103">GND_ANA</text>
<text x="267.9" y="103">+3.0V</text>
<text x="198.4" y="108.4">GND</text>
<text x="205.7" y="108.4">GND</text>
<text x="242.3" y="108.4">+3.0V</text>
<text x="271" y="119.6">3</text>
<text x="263.9" y="121.4">1</text>
<text x="271" y="123.3">2</text>
<text x="113.7" y="130.6">6</text>
<text x="114.3" y="126.7">GND</text>
<text x="251.5" y="128.5">+3.0V 100nF</text>
<text x="65.6" y="133.1">charger</text>
<text x="103" y="132.4">4</text>
<text x="113.7" y="132.4">5</text>
<text x="113.7" y="134.2">2</text>
<text x="113.7" y="136.1">1</text>
<text x="140.3" y="133.1">+BATT</text>
<text x="246" y="134">GND</text>
<text x="260.6" y="132.2">GND</text>
<text x="267.9" y="132.2">GND</text>
<text x="106.8" y="141.2" transform="rotate(-90 106.8 141.2)">3</text>
<text x="94.1" y="146.8">GND</text>
<text x="117.9" y="148.7">GND</text>
<text x="247.4" y="147.1">1</text>
<text x="254.5" y="145.2">3</text>
<text x="254.5" y="148.9">2</text>
<text x="244.1" y="157.8">GND</text>
<text x="251.5" y="157.8">GND</text>
<text x="216.7" y="170.6">Title</text>
<text x="224" y="172.4">MC55/56, MC45/46, MC388 GPRS/GSM, audio, battery</text>
<text x="216.7" y="176.1">Size</text>
<text x="218.5" y="177.9">B</text>
<text x="224" y="176.1">Document Number</text>
<text x="224" y="177.9">&lt;Doc&gt;</text>
<text x="277" y="176.1">Rev</text>
<text x="278.1" y="177.9">1.3</text>
<text x="216.7" y="181.5">Date:</text>
<text x="226.2" y="181.5">Tuesday, August 17, 2004</text>
<text x="253.2" y="181.5">Sheet</text>
<text x="262.4" y="181.5">1</text>
<text x="267.9" y="181.5">of</text>
<text x="273.4" y="181.5">2</text>
</g>
<g font-size="1.6" fill="#f00">
<text x="57.6" y="24.3">IGT</text>
<text x="181.9" y="28">+</text>
<text x="98.6" y="33.5">/IGT</text>
<text x="181.9" y="35.2">&lt;</text>
<text x="63.1" y="40.7">RxD0</text>
<text x="63.1" y="39">RING0</text>
<text x="63.1" y="37.1">DSR0</text>
<text x="97.8" y="39">RING0</text>
<text x="97.8" y="40.7">RxD0</text>
<text x="98.2" y="37.1">DSR0</text>
<text x="63.1" y="46.2">RTS0</text>
<text x="63.1" y="42.6">TxD0</text>
<text x="63.1" y="44.4">CTS0</text>
<text x="97.8" y="44.4">CTS0</text>
<text x="97.8" y="46.2">RTS0</text>
<text x="181.2" y="42.6">-</text>
<text x="63.1" y="49.9">DCD0</text>
<text x="97.8" y="49.9">DCD0</text>
<text x="145.4" y="53.5">power</text>
<text x="145.4" y="51.7">charge</text>
<text x="264.2" y="49.9">&lt;</text>
<text x="220.4" y="93.8">EPP1</text>
<text x="220.4" y="97.5">EPN1</text>
<text x="106.9" y="108.4">power</text>
<text x="271.5" y="115.8">mode_switch</text>
<text x="260.6" y="141.3">ptt</text>
<text x="112.4" y="152.3">charge</text>
</g>
<g font-size="1.6" fill="#004080">
<text x="109.7" y="30.8">EMERGOFF</text>
<text x="109.7" y="34.5">IGT</text>
<text x="127.8" y="30.8">VBATT</text>
<text x="127.8" y="32.7">VBATT</text>
<text x="127.8" y="34.5">VBATT</text>
<text x="109.7" y="38.2">DSR0</text>
<text x="109.7" y="40">RING0</text>
<text x="109.7" y="41.8">RXD0</text>
<text x="127.8" y="36.3">VBATT</text>
<text x="127.8" y="38.2">VBATT</text>
<text x="129.5" y="40">GND</text>
<text x="129.5" y="41.8">GND</text>
<text x="109.7" y="43.6">TXD0</text>
<text x="109.7" y="45.5">CTS0</text>
<text x="109.7" y="47.3">RTS0</text>
<text x="129.5" y="43.6">GND</text>
<text x="129.5" y="45.5">GND</text>
<text x="129.5" y="47.3">GND</text>
<text x="109.7" y="49.1">DTR0</text>
<text x="109.7" y="51">DCD0</text>
<text x="125.9" y="52.8">CHARGE</text>
<text x="129.5" y="49.1">GND</text>
<text x="109.7" y="56.5">TXD1</text>
<text x="109.7" y="54.6">RxD1</text>
<text x="109.7" y="58.3">RTS1</text>
<text x="122.9" y="56.5">AKKU_TEMP</text>
<text x="126.8" y="54.6">POWER</text>
<text x="129.7" y="58.3">VDD</text>
<text x="109.7" y="63.8">SYNC</text>
<text x="109.7" y="60.1">CTS1</text>
<text x="128" y="63.8">MICN2</text>
<text x="128.1" y="61.9">MICP2</text>
<text x="128.9" y="65.6">EPP2</text>
<text x="109.7" y="71">CCCLK</text>
<text x="109.7" y="67.4">VDDLP</text>
<text x="128.1" y="71">MICP1</text>
<text x="128.9" y="67.4">EPN2</text>
<text x="109.7" y="76.6">CCIN</text>
<text x="109.7" y="72.9">CCRST</text>
<text x="109.7" y="74.8">CCVCC</text>
<text x="128" y="72.9">MICN1</text>
<text x="128.9" y="76.6">EPN1</text>
<text x="128.9" y="74.8">EPP1</text>
<text x="25.6" y="78.4">CCVCC</text>
<text x="25.6" y="82.1">CCCLK</text>
<text x="25.6" y="80.2">CCRST</text>
<text x="34.1" y="80.2">CCVPP</text>
<text x="35.8" y="82.1">CCIO</text>
<text x="36.3" y="78.4">GND</text>
<text x="109.7" y="80.2">CCIO</text>
<text x="109.7" y="78.4">CCGND</text>
<text x="120.6" y="80.4" transform="rotate(-90 120.6 80.4)">RFSDAI</text>
<text x="122.3" y="80.4" transform="rotate(-90 122.3 80.4)">TXDDAI</text>
<text x="124.2" y="80.4" transform="rotate(-90 124.2 80.4)">RXDDAI</text>
<text x="126" y="80.4" transform="rotate(-90 126 80.4)">TFSDAI</text>
<text x="127.8" y="80.4" transform="rotate(-90 127.8 80.4)">SCLK</text>
</g>
<g font-size="1.6" fill="#00f">
<text x="153.2" y="34.7">+</text>
<text x="98.4" y="84.1">+</text>
<text x="193.5" y="84.1">+</text>
</g>
<g font-size="1.3">
<text x="35.6" y="7.7">5</text>
<text x="90.5" y="7.7">4</text>
<text x="145.4" y="7.7">3</text>
<text x="200.2" y="7.7">2</text>
<text x="255.1" y="7.7">1</text>
<text x="6.9" y="31">D</text>
<text x="283" y="31">D</text>
<text x="6.9" y="74.4">C</text>
<text x="283" y="74.4">C</text>
<text x="6.9" y="117.9">B</text>
<text x="283" y="117.9">B</text>
<text x="6.9" y="161.3">A</text>
<text x="283" y="161.3">A</text>
<text x="35.6" y="183.3">5</text>
<text x="90.5" y="183.3">4</text>
<text x="145.4" y="183.3">3</text>
<text x="200.2" y="183.3">2</text>
<text x="255.1" y="183.3">1</text>
</g>
</svg>
